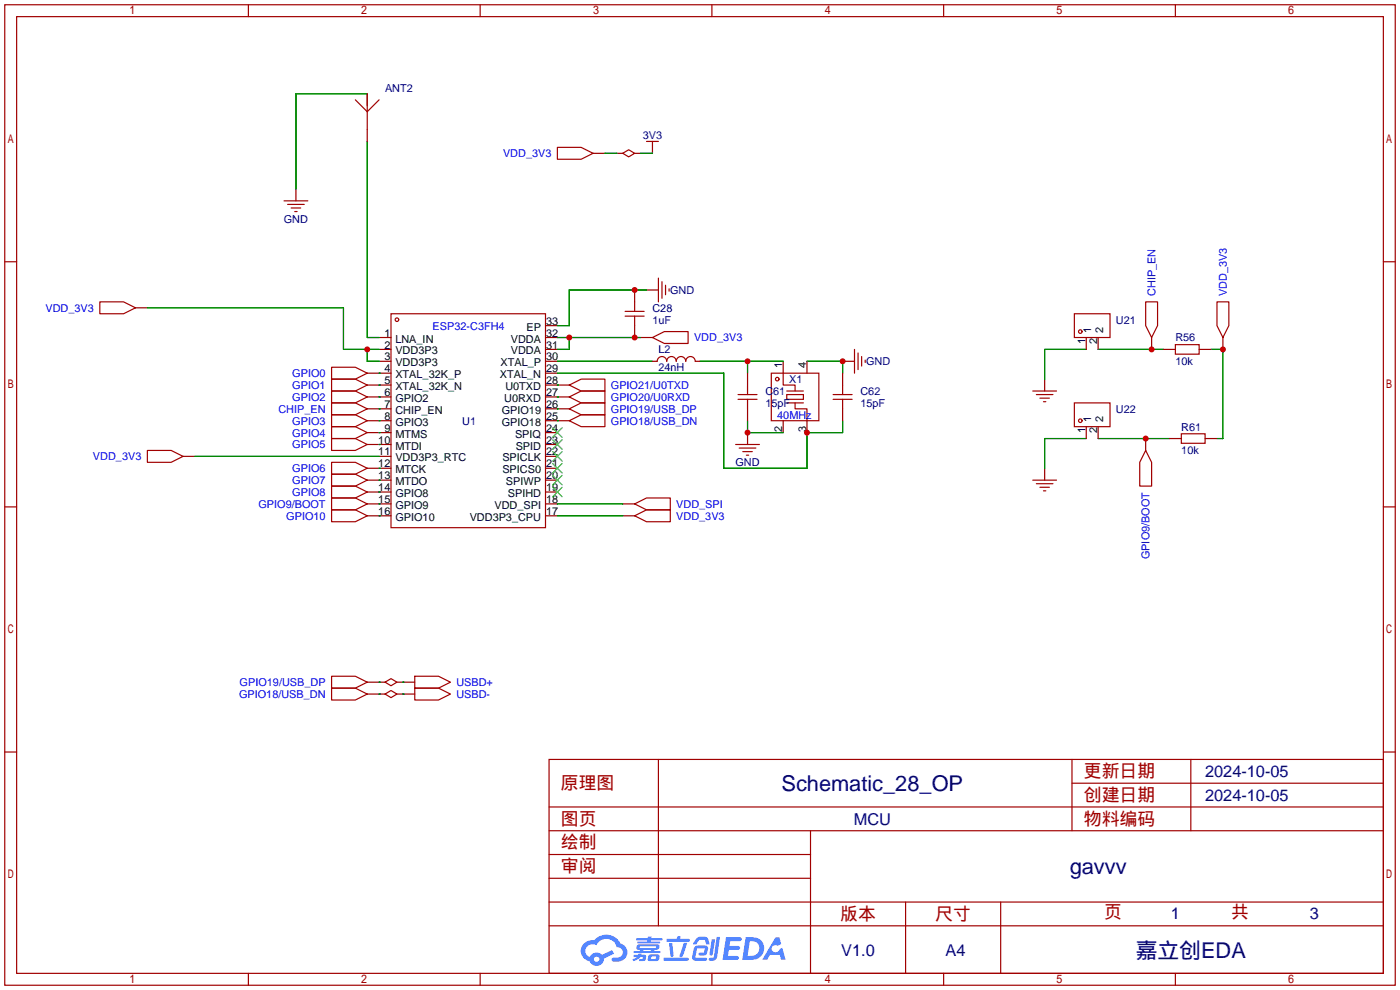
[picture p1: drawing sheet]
<svg xmlns="http://www.w3.org/2000/svg" width="299mm" height="212mm" viewBox="0 0 299 212" stroke-linecap="round" stroke-linejoin="round" font-family="sans-serif">
<g fill="none" stroke="#a10000" stroke-width=".25">
<path d="M1 1h297.2v209.6h-297.2zM3.6 3.6h292.1v204.4h-292.1zM53.1 1v2.6M102.6 1v2.6M152.1 1v2.6M201.7 1v2.6M251.2 1v2.6M1 55.9h2.6M295.7 55.9h2.5M1 108.3h2.6M295.7 108.3h2.5M1 160.7h2.6"/>
<path d="M117.3 162.3h178.4v45.7h-178.4zM117.3 177.5h178.4M117.3 172.5h178.4M140.7 162.3v35.6M173.2 177.5v30.5M229.1 162.3v15.2M229.1 167.4h66.6M254.5 162.3v15.2M295.7 160.7h2.5M117.3 182.6h55.9M117.3 197.9h178.4M117.3 192.8h178.4"/>
<path d="M117.3 187.7h55.9M193.5 192.8v15.2M213.9 192.8v15.2M53.1 208v2.6M102.6 208v2.6M152.1 208v2.6M201.7 208v2.6M251.2 208v2.6"/>
</g>
<g fill="#5487ff">
<path d="M155.2 200.3h2.6a.48 .48 0 0 1 .7 .4 .48 .48 0 0 1-.6 .4h-1.8l-.2 1.1h1.9a.43 .43 0 0 1 .4 .4 .43 .43 0 0 1-.5 .4h-1.9l-.2 1.3h1.7a.45 .45 0 0 1 .5 .2 .45 .45 0 0 1-.1 .6h-3.3z"/>
<path d="M165.7 200.3h.9l.4 1.5-.8 .3a.84 .84 0 0 0-1.2 .3 .84 .84 0 0 0 .4 1.1 .84 .84 0 0 0 1.1-.4l.1-.2 .6-.3 .7 2.5h-1l-.2-1h-2.1l-.6 1h-1.1z"/>
<path d="M152.1 200.8h.7l-.5 3.1a.36 .36 0 0 1-.3 .3 .36 .36 0 0 1-.4-.3z"/>
<path d="M153.2 200.2h.7l-.6 4.3a1.13 1.13 0 0 1-1.8 .6l.2-.4h.7l.2-.2z"/>
<path d="M148.9 200.6l.6-.4h1a.77 .77 0 0 1 .9 .5l.3 1-.2 .2h-.5l-.3-.9-.2-.2-1 .1-.7 1-.6-.1-.1-.2z"/>
<path d="M148.4 202.4l.6-.3h1.7a.81 .81 0 0 1 .7 .5 .81 .81 0 0 1-.2 .8 .81 .81 0 0 1-.9 .8h-.7a.32 .32 0 0 1-.3-.3 .32 .32 0 0 1 .4-.3h.7l.2-.9-1.6 .1-.4 1.8 2.2 .1a.32 .32 0 0 1 .3 .4 .32 .32 0 0 1-.4 .2h-2.2l-.5-.3-.1-.5z"/>
<path d="M141.9 204.7h5a.33 .33 0 0 1 .3 .3 .33 .33 0 0 1-.3 .3h-4.9l-.2-.1z"/>
<path d="M146.1 201.5h.8l-.7 2a.98 .98 0 0 1-.7 1.1l-.3-.3z"/>
<path d="M143 201.6h.7l.3 2.5a.34 .34 0 0 1-.3 .4 .34 .34 0 0 1-.4-.3z"/>
<path d="M142.5 200.7h2.1l.3-.6h.6l-.1 .6h1.7a.32 .32 0 0 1 .4 .3 .32 .32 0 0 1-.4 .3h-4.5l-.2-.2z"/>
<path d="M135.5 204.1h.9l.1-.3h.6v.3h.8a.82 .82 0 0 1-.5 1.3h-.8v-.4l.7-.1 .1-.3a.68 .68 0 0 0-1 .4l-1.1 .4-.1-.4 .9-.5h-.7z"/>
<path d="M136 200.5h2.4l.1-.3h.7v.3h2.2l.2 .3-.2 .2h-2.3v.2h1.8l.2 .3-.2 .1h-4.5l-.1-.4h2l.1-.2h-2.3l-.1-.2z"/>
<path d="M159.4 200.3l-.8 4.9h1.7a2.5 2.5 0 0 0 3-2.5 2.5 2.5 0 0 0-3.1-2.4zM160.3 201.1a1.61 1.61 0 0 1 2 1.5 1.61 1.61 0 0 1-1.8 1.7h-.7z"/>
<path d="M136.2 202a.55 .55 0 0 0-.2 .8 .55 .55 0 0 0 .7 .2l.1 .3h-1.3v.3l5.4 .1 .3-.2-.2-.2h-1.2l.2-.3a.7 .7 0 0 0 .8-.3 .7 .7 0 0 0 0-.8l-4.2-.1zM136.8 202.3l3.3-.1 .1 .1-.2 .3h-3.2zM137.5 203h1.7l-.2 .3h-1.4z"/>
<path d="M138.6 204.2a1.05 1.05 0 0 0 0 1.2 2.91 2.91 0 0 0 2.2-.2 .98 .98 0 0 0 0-1.2h-1.6zM139.2 204.5l.9-.1 .1 .4-.2 .2-.8-.1z"/>
<path d="M124.9 201.6a2.23 2.23 0 0 0-.7 2.3 2.23 2.23 0 0 0 1.8 1.6 1.58 1.58 0 0 0 1.8 .9 1.58 1.58 0 0 0 1.3-1.5l2.2-1.1-.5-.7-2.1 1a1.65 1.65 0 0 0-2.7 .4 1.45 1.45 0 0 1-.8-1.9 1.45 1.45 0 0 1 2-.7l.3 .1a2.3 2.3 0 0 1 2.3-1.3 2.3 2.3 0 0 1 2 1.7 1.12 1.12 0 0 1 1.3 1 1.12 1.12 0 0 1-1.1 1.2h-.7a.45 .45 0 0 0-.6 .4 .45 .45 0 0 0 .5 .5 2.21 2.21 0 0 0 2.2-.5 2.21 2.21 0 0 0 .5-2.3 2.13 2.13 0 0 0-1.3-1.1 3.3 3.3 0 0 0-5.6-.7l-1.1 .1zM127 205a.57 .57 0 0 1 1.1 0 .57 .57 0 0 1-1.1 0z"/>
</g>
<g fill="none" stroke="#a10000" stroke-width=".25">
<path d="M75.9 21.3l2.6 2.6 2.5-2.6M78.5 20.1v7.6M119.1 31.5h5.1l2.5 1.3-2.5 1.2h-5.1zM133.1 32.8l1.3-.8 1.2 .8-1.2 .7zM138.2 30.2h2.5M139.4 30.2v1.3M60.7 42.9h5.1M61.5 43.7h3.5M62.2 44.4h2.1M63 45.2h.5M140.7 59.4v5.1M21.3 64.5h5.1l2.6 1.3-2.6 1.3h-5.1z"/>
<path d="M70.9 78.5h5l2.6 1.3-2.6 1.2h-5zM83.6 67.1h33v45.7h-33zM133.6 67.6h4.1M133.6 66.5h4.1M135.6 64.5v2M135.6 67.6v2M139.4 72.1l2.6-1.2h5.1v2.5h-5.1zM140.5 77.2a1.02 1.02 0 0 1 1-1 1.02 1.02 0 0 1 1 1 1.02 1.02 0 0 1 1-1 1.02 1.02 0 0 1 1 1 1.02 1.02 0 0 1 1-1 1.02 1.02 0 0 1 1.1 1 1.02 1.02 0 0 1 1-1 1.02 1.02 0 0 1 1 1M141.5 60.2v3.6M142.2 61v2M143 61.7v.5M164.8 79.8h10.2v10.1h-10.2z"/>
<path d="M167.4 79.8v2.5h2.5v1.3M182.6 74.7v5.1M183.4 75.4v3.6M184.1 76.2v2M184.9 77v.5M229.6 67.1h7.6v5h-7.6zM244.9 64.5h2.5v5.1l-1.3 2.5-1.2-2.5zM251.2 73.7h5.1v2h-5.1zM260.1 64.5h2.5v5.1l-1.2 2.5-1.3-2.5zM31.5 96.3h5.1l2.5 1.2-2.5 1.3h-5.1zM70.9 98.8h5l2.6 1.3-2.6 1.2h-5zM70.9 91.2h5l2.6 1.3-2.6 1.2h-5z"/>
<path d="M70.9 93.7h5l2.6 1.3-2.6 1.3h-5zM70.9 88.6h5l2.6 1.3-2.6 1.3h-5zM70.9 86.1h5l2.6 1.3-2.6 1.2h-5zM70.9 83.6h5l2.6 1.2-2.6 1.3h-5zM70.9 81h5l2.6 1.3-2.6 1.3h-5zM121.7 82.3l2.5-1.3h5.1v2.6h-5.1zM121.7 84.8l2.5-1.2h5.1v2.5h-5.1zM121.7 87.4l2.5-1.3h5.1v2.5h-5.1zM121.7 89.9l2.5-1.3h5.1v2.6h-5.1zM157.2 95h5.1M157.7 85.3h4.1M157.7 84.3h4.1"/>
<path d="M158 95.8h3.5M158.7 96.5h2.1M159.5 97.3h.5M159.8 82.3v2M159.8 85.3v2.1M168.1 84.3h3.6v1h-3.6zM168.1 83.6h3.6M168.1 86.1h3.6M169.9 86.1v1.3h2.6v2.5M178.1 85.3h4M178.1 84.3h4M180.1 82.3v2"/>
<path d="M180.1 85.3v2.1M220.7 83.6h5.1M221.5 84.3h3.5M222.2 85.1h2.1M223 85.9h.5M229.6 86.1h7.6v5.1h-7.6zM244.9 96.3l1.2 2.5v5.1h-2.5v-5.1zM252.5 92.7h5.1v2h-5.1zM70.9 109h5l2.6 1.2-2.6 1.3h-5zM70.9 103.9h5l2.6 1.3-2.6 1.2h-5zM70.9 101.3h5l2.6 1.3-2.6 1.3h-5zM70.9 106.4h5l2.6 1.3-2.6 1.3h-5z"/>
<path d="M135.6 110.2l2.6-1.2h5.1v2.5h-5.1zM135.6 107.7l2.6-1.3h5.1v2.6h-5.1zM220.7 102.6h5.1M221.5 103.4h3.5M222.2 104.1h2.1M223 104.9h.5M70.9 147.1h5l2.6 1.2-2.6 1.3h-5zM70.9 144.5h5l2.6 1.3-2.6 1.3h-5zM82.3 145.8l1.3-.8 1.2 .8-1.2 .8zM82.3 148.3l1.3-.7 1.2 .7-1.2 .8zM88.6 144.5h5.1l2.6 1.3-2.6 1.3h-5.1zM88.6 147.1h5.1l2.6 1.2-2.6 1.3h-5.1z"/>
<circle cx="84.8" cy="68.3" r=".38"/>
<circle cx="230.9" cy="70.9" r=".38"/>
<circle cx="166.1" cy="81" r=".38"/>
<circle cx="230.9" cy="89.9" r=".38"/>
</g>
<g fill="none" stroke="#870000" stroke-width=".25">
<path d="M78.5 20.1v2.5M78.5 27.7v2.5M126.7 32.8h2.6M131.8 32.8h1.3M135.6 32.8h1.3M139.4 31.5v1.3M63.2 40.4v2.5M29 65.8h2.5M78.5 79.8h5.1M81 72.1h2.6M81 74.7h2.6M81 77.2h2.6"/>
<path d="M116.6 72.1h2.5M116.6 74.7h2.5M116.6 77.2h2.5M116.6 79.8h2.5M116.6 69.6h2.5M135.6 62v2.5M135.6 69.6v2.5M136.9 72.1h2.5M138.2 62h2.5M139.4 77.2h1.1M148.6 77.2h1M159.8 79.8v2.5"/>
<path d="M167.4 77.2v2.6M172.5 77.2v2.6M180.1 77.2h2.5M180.1 79.8v2.5M232.2 72.1v2.6M234.7 72.1v2.6M246.1 72.1v2.6M248.7 74.7h2.5M256.3 74.7h2.5M261.4 72.1v2.6M39.1 97.5h2.6M78.5 82.3h5.1"/>
<path d="M78.5 84.8h5.1M78.5 87.4h5.1M78.5 89.9h5.1M78.5 92.5h5.1M78.5 95h5.1M81 97.5h2.6M116.6 82.3h5.1M116.6 84.8h5.1M116.6 87.4h5.1M116.6 89.9h5.1M116.6 92.5h2.5M116.6 95h2.5"/>
<path d="M116.6 97.5h2.5M159.8 87.4v2.5M159.8 92.5v2.5M167.4 89.9v2.6M172.5 89.9v2.6M180.1 87.4v2.5M223.3 81v2.6M232.2 91.2v2.5M234.7 91.2v2.5M244.9 93.7v2.6M249.9 93.7h2.6M257.6 93.7h2.5"/>
<path d="M78.5 100.1h5.1M78.5 102.6h5.1M78.5 105.2h5.1M78.5 107.7h5.1M78.5 110.2h5.1M116.6 100.1h2.5M116.6 102.6h2.5M116.6 105.2h2.5M116.6 107.7h2.5M116.6 110.2h2.5M133.1 107.7h2.5M133.1 110.2h2.5"/>
<path d="M223.3 100.1v2.5M78.5 145.8h3.8M78.5 148.3h3.8M84.8 145.8h3.8M84.8 148.3h3.8"/>
</g>
<path d="M118.1 99.1l2 2M118.1 96.5l2 2.1M118.1 94l2 2M118.1 91.4l2 2.1M120.1 99.1l-2 2M120.1 96.5l-2 2.1M120.1 94l-2 2M120.1 91.4l-2 2.1M118.1 104.1l2 2.1M118.1 101.6l2 2M120.1 104.1l-2 2.1M120.1 101.6l-2 2" fill="none" stroke="#3c3" stroke-width=".25"/>
<g fill="none" stroke="#008700" stroke-width=".25">
<path d="M78.5 30.2v41.9h2.5M78.5 20.1h-15.3v20.3M129.3 32.8h2.5M136.9 32.8h2.5M31.5 65.8h41.9v8.9h7.6M78.5 74.7v2.5h2.5M81 79.8h.1M119.1 77.2h20.3M119.1 79.8h35.6v20.3h17.8v-7.6h7.6v-2.6M119.1 72.1h17.8M121.7 72.1v2.6h-2.6M138.2 62h-16.5v7.6h-2.6"/>
<path d="M149.6 77.2h17.8M159.8 77.2v2.6M172.5 77.2h7.6v2.6M232.2 74.7h-8.9v6.3M234.7 74.7h14M258.8 74.7h2.6v19h-1.3M41.7 97.5h39.3M81 82.3h.1M81 84.8h.1M81 87.4h.1M81 89.9h.1M81 95h.1"/>
<path d="M81 92.5h.1M119.1 82.3h.1M119.1 89.9h.1M119.1 87.4h.1M119.1 84.8h.1M159.8 89.9v2.6h7.6M232.2 93.7h-8.9v6.4M234.7 93.7h15.2M81 105.2h.1M81 107.7h.1M81 100.1h.1M81 102.6h.1"/>
<path d="M81 110.2h.1M119.1 107.7h14M119.1 110.2h14M81 148.3h.1M81 145.8h.1M86.1 145.8h.1M86.1 148.3h.1"/>
</g>
<g fill="#c00">
<circle cx="180.1" cy="77.2" r=".63"/>
<circle cx="159.8" cy="92.5" r=".63"/>
<circle cx="135.6" cy="62" r=".63"/>
<circle cx="121.7" cy="72.1" r=".63"/>
<circle cx="135.6" cy="72.1" r=".63"/>
<circle cx="159.8" cy="77.2" r=".63"/>
<circle cx="78.5" cy="74.7" r=".63"/>
<circle cx="172.5" cy="92.5" r=".63"/>
<circle cx="246.1" cy="74.7" r=".63"/>
<circle cx="244.9" cy="93.7" r=".63"/>
<circle cx="261.4" cy="74.7" r=".63"/>
</g>
<g font-size="4.7" fill="#000080">
<text x="167" y="169.1">Schematic_28_OP</text>
<text x="228.6" y="186.9">gavvv</text>
<text x="242.7" y="204.6">嘉立创EDA</text>
</g>
<g font-size="3.8" fill="#a00000">
<text x="231.6" y="166.1">更新日期</text>
<text x="119.9" y="168.6">原理图</text>
<text x="231.6" y="171.1">创建日期</text>
<text x="119.9" y="176.2">图页</text>
<text x="231.6" y="176.2">物料编码</text>
<text x="119.9" y="181.3">绘制</text>
<text x="119.9" y="186.4">审阅</text>
<text x="179.6" y="196.5">版本</text>
<text x="199.9" y="196.5">尺寸</text>
<text x="236" y="196.3">页</text>
<text x="263.1" y="196.3">共</text>
</g>
<g font-size="3.5" fill="#000080">
<text x="257.6" y="166.1">2024-10-05</text>
<text x="257.6" y="171.2">2024-10-05</text>
<text x="182.5" y="176.3">MCU</text>
<text x="250.2" y="196.3">1</text>
<text x="280" y="196.3">3</text>
<text x="179.8" y="204.2">V1.0</text>
<text x="202.1" y="204.2">A4</text>
</g>
<g font-size="2.3" fill="#000080">
<text x="82.3" y="19.6">ANT2</text>
<text x="137.4" y="29.8">3V3</text>
<text x="60.7" y="47.6">GND</text>
<text x="143.2" y="62.8">GND</text>
<text x="139.4" y="66.6">C28</text>
<text x="139.4" y="69.2">1uF</text>
<text x="238.5" y="69.2">U21</text>
<text x="140.7" y="75.5">L2</text>
<text x="251.2" y="73">R56</text>
<text x="140.7" y="79.3">24nH</text>
<text x="168.7" y="81.9">X1</text>
<text x="185.1" y="78.1">GND</text>
<text x="251.2" y="78.1">10k</text>
<text x="163.6" y="84.4">C61</text>
<text x="163.6" y="87">15pF</text>
<text x="183.9" y="84.4">C62</text>
<text x="183.9" y="87">15pF</text>
<text x="238.5" y="88.2">U22</text>
<text x="98.8" y="90.8">U1</text>
<text x="252.5" y="92">R61</text>
<text x="157.2" y="99.7">GND</text>
<text x="252.5" y="97.1">10k</text>
</g>
<g font-size="2.3" fill="#00f">
<text x="107.5" y="33.6">VDD_3V3</text>
<text x="247" y="63.2" transform="rotate(-90 247 63.2)">CHIP_EN</text>
<text x="262.2" y="63.2" transform="rotate(-90 262.2 63.2)">VDD_3V3</text>
<text x="9.7" y="66.6">VDD_3V3</text>
<text x="92.5" y="70.4">ESP32-C3FH4</text>
<text x="148.3" y="73">VDD_3V3</text>
<text x="62.5" y="83.1">GPIO1</text>
<text x="62.5" y="80.6">GPIO0</text>
<text x="130.6" y="83.1">GPIO21/U0TXD</text>
<text x="59.5" y="88.2">CHIP_EN</text>
<text x="62.5" y="85.7">GPIO2</text>
<text x="130.6" y="85.7">GPIO20/U0RXD</text>
<text x="130.6" y="88.2">GPIO19/USB_DP</text>
<text x="166.1" y="89.5">40MHz</text>
<text x="62.5" y="93.3">GPIO4</text>
<text x="62.5" y="95.8">GPIO5</text>
<text x="62.5" y="90.8">GPIO3</text>
<text x="130.6" y="90.8">GPIO18/USB_DN</text>
<text x="19.9" y="98.4">VDD_3V3</text>
<text x="62.5" y="100.9">GPIO6</text>
<text x="62.5" y="106">GPIO8</text>
<text x="62.5" y="103.5">GPIO7</text>
<text x="55.2" y="108.5">GPIO9/BOOT</text>
<text x="61.2" y="111.1">GPIO10</text>
<text x="144.5" y="111.1">VDD_3V3</text>
<text x="144.5" y="108.5">VDD_SPI</text>
<text x="245.7" y="119.5" transform="rotate(-90 245.7 119.5)">GPIO9/BOOT</text>
<text x="51.1" y="149.2">GPIO18/USB_DN</text>
<text x="51.2" y="146.6">GPIO19/USB_DP</text>
<text x="97.5" y="146.6">USBD+</text>
<text x="97.5" y="149.2">USBD-</text>
</g>
<g font-size="2.3">
<text x="82.1" y="71.9">1</text>
<text x="112.5" y="70.7">EP</text>
<text x="116.7" y="71.9">32</text>
<text x="116.7" y="69.4">33</text>
<text x="233.2" y="71.2" transform="rotate(-90 233.2 71.2)">1</text>
<text x="235.8" y="71.2" transform="rotate(-90 235.8 71.2)">2</text>
<text x="82.1" y="74.5">2</text>
<text x="82.1" y="77">3</text>
<text x="84.5" y="73.2">LNA_IN</text>
<text x="84.5" y="75.8">VDD3P3</text>
<text x="109.2" y="75.8">VDDA</text>
<text x="109.2" y="73.2">VDDA</text>
<text x="116.7" y="77">30</text>
<text x="116.7" y="74.5">31</text>
<text x="232" y="73.6" transform="rotate(-90 232 73.6)">1</text>
<text x="234.5" y="73.6" transform="rotate(-90 234.5 73.6)">2</text>
<text x="82.1" y="79.6">4</text>
<text x="82.1" y="82.1">5</text>
<text x="84.5" y="78.3">VDD3P3</text>
<text x="84.5" y="80.8">XTAL_32K_P</text>
<text x="84.5" y="83.4">XTAL_32K_N</text>
<text x="106.8" y="80.8">XTAL_N</text>
<text x="107" y="78.3">XTAL_P</text>
<text x="108" y="83.4">U0TXD</text>
<text x="116.7" y="82.1">28</text>
<text x="116.7" y="79.6">29</text>
<text x="167.2" y="78.7" transform="rotate(-90 167.2 78.7)">1</text>
<text x="172.3" y="78.7" transform="rotate(-90 172.3 78.7)">4</text>
<text x="82.1" y="84.6">6</text>
<text x="82.1" y="87.2">7</text>
<text x="82.1" y="89.7">8</text>
<text x="84.5" y="85.9">GPIO2</text>
<text x="84.5" y="88.5">CHIP_EN</text>
<text x="107.2" y="88.5">GPIO19</text>
<text x="107.8" y="85.9">U0RXD</text>
<text x="116.7" y="89.7">25</text>
<text x="116.7" y="87.2">26</text>
<text x="116.7" y="84.6">27</text>
<text x="80.8" y="94.8">10</text>
<text x="82.1" y="92.3">9</text>
<text x="84.5" y="91">GPIO3</text>
<text x="84.5" y="93.5">MTMS</text>
<text x="107.2" y="91">GPIO18</text>
<text x="110.1" y="93.5">SPIQ</text>
<text x="116.7" y="94.8">23</text>
<text x="116.7" y="92.3">24</text>
<text x="167.2" y="92.2" transform="rotate(-90 167.2 92.2)">2</text>
<text x="172.3" y="92.2" transform="rotate(-90 172.3 92.2)">3</text>
<text x="232" y="92.6" transform="rotate(-90 232 92.6)">1</text>
<text x="233.2" y="90.2" transform="rotate(-90 233.2 90.2)">1</text>
<text x="234.5" y="92.6" transform="rotate(-90 234.5 92.6)">2</text>
<text x="235.8" y="90.2" transform="rotate(-90 235.8 90.2)">2</text>
<text x="80.8" y="97.3">11</text>
<text x="80.8" y="99.9">12</text>
<text x="84.5" y="96.1">MTDI</text>
<text x="84.5" y="98.6">VDD3P3_RTC</text>
<text x="84.5" y="101.2">MTCK</text>
<text x="107.4" y="101.2">SPICS0</text>
<text x="107.4" y="98.6">SPICLK</text>
<text x="110.2" y="96.1">SPID</text>
<text x="116.7" y="99.9">21</text>
<text x="116.7" y="97.3">22</text>
<text x="80.8" y="102.4">13</text>
<text x="80.8" y="105">14</text>
<text x="80.8" y="107.5">15</text>
<text x="84.5" y="103.7">MTDO</text>
<text x="84.5" y="106.2">GPIO8</text>
<text x="108.1" y="103.7">SPIWP</text>
<text x="108.5" y="106.2">SPIHD</text>
<text x="116.7" y="107.5">18</text>
<text x="116.7" y="105">19</text>
<text x="116.7" y="102.4">20</text>
<text x="80.8" y="110">16</text>
<text x="84.5" y="108.8">GPIO9</text>
<text x="84.5" y="111.3">GPIO10</text>
<text x="100.4" y="111.3">VDD3P3_CPU</text>
<text x="105.7" y="108.8">VDD_SPI</text>
<text x="116.7" y="110">17</text>
</g>
</svg>
